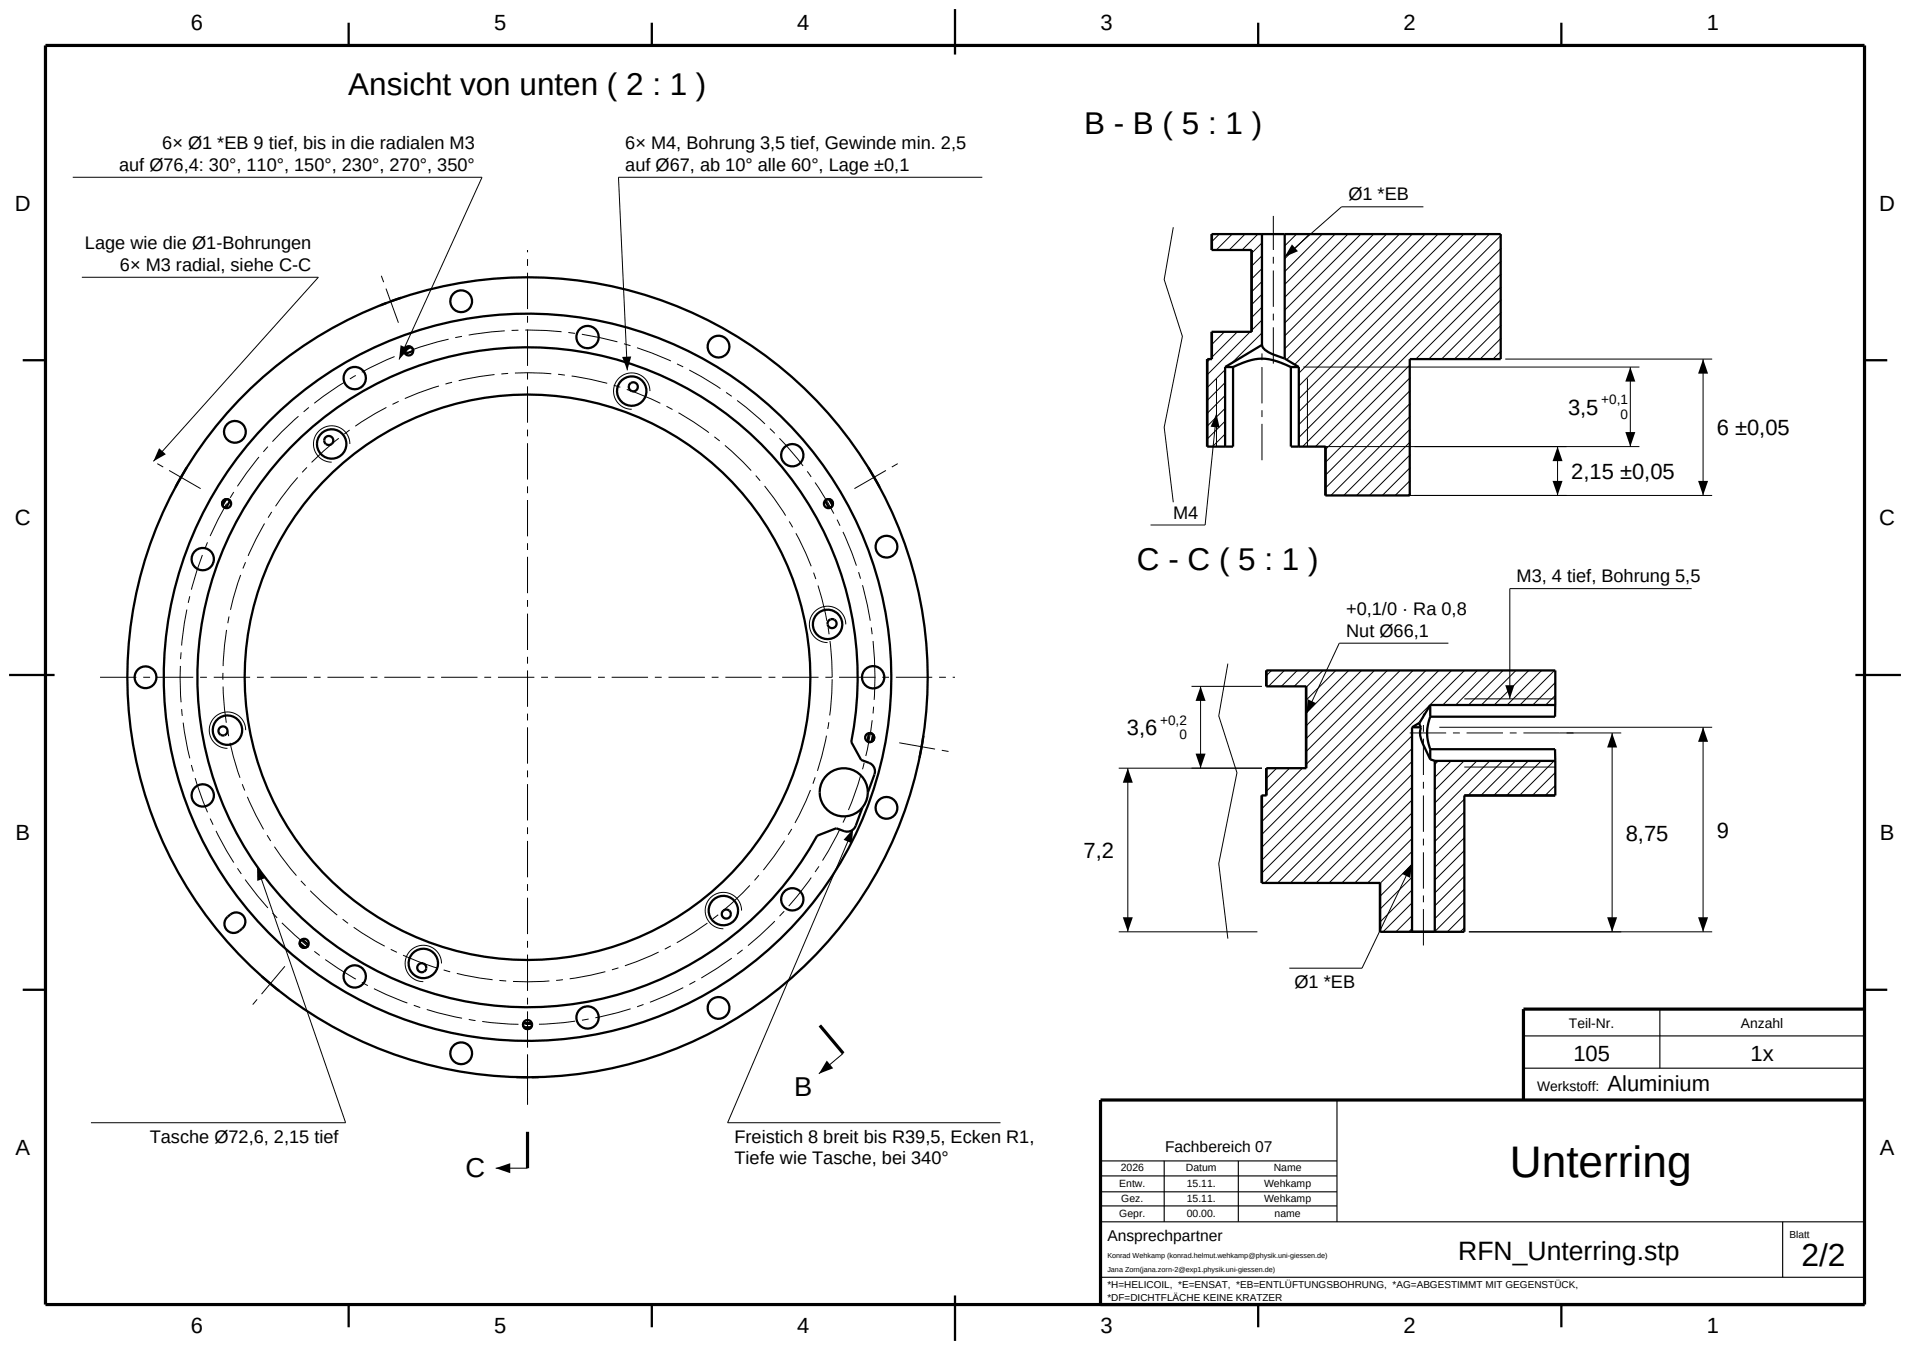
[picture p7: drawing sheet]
<svg xmlns="http://www.w3.org/2000/svg" width="420mm" height="297mm" viewBox="0 0 420 297" stroke-linecap="round" stroke-linejoin="round" font-family="sans-serif">
<path d="M10 10h400v277h-400zM180.3 225.6l5.1 6.1M410 222h-75v20M116 249v8M410 242h-168v45" fill="none" stroke="#000" stroke-width=".7" stroke-linecap="butt"/>
<g fill="none" stroke="#000" stroke-width=".5">
<path d="M76.7 5v5M143.3 5v5M210 2v10M276.7 5v5M343.3 5v5M266.5 51.5v3.5M266.5 51.5h11M266.5 55h8.8v18h-8.8M275.2 55v18M277.5 51.5h5M277.5 51.5v24.4M282.5 51.5h47.5v27.5h-20v30h-18.5"/>
<path d="M282.5 51.5v27.4M5 79.2h5M85 66.6l-1.4 .6M88.2 65.5l-2.3 .8M88.9 76.9v.6M88.9 77.6l.2 .2M90.4 76.4l.5 .7M90.4 76.4a1 1 0 0 0-1.5 .5M90.4 76.4l-1.5 .5M90.9 77.2l-1.9 .5M265.5 79v19.2M266.5 73l-.1 6"/>
<path d="M266.5 73v6h-1M277.5 75.9a3.2 3.2 0 0 0 2.3 2l2.7 1M277.5 75.9l-8.1 4.8M282.5 78.9l3.1 1.8M410 79.2h5M265.5 98.2h3.9M269.4 80.7h1.7M269.4 80.7v17.5M271.1 80.7a12.8 12.8 0 0 1 7.9-1.7l2.7 .8 2.2 .9M271.1 80.7v17.5h-1.7M283.9 80.7v17.5h1.7M283.9 80.7h1.7"/>
<path d="M285.6 98.2h5.9v10.8M285.6 80.7v17.5M291.4 98.2l.1 10.8M41 102.9l-2.4 4.2M48.9 111.2l.4 .5M49.3 111.7l.3 .1M49.7 109.8l.9 .3M49.7 109.8a1 1 0 0 0-.8 1.4M49.7 109.8l-.8 1.4M50.5 110.1l-.6 1.3-.4 .4M181.5 110.1l.9 1.7 .7-.6M181.7 109.9l-.3 .2"/>
<path d="M182.3 109.8a1 1 0 0 1 .8 1.4M182.3 109.8l-.6 .1M182.3 109.8l.8 1.4M191 102.9l2.4 4.2M2 148.5h10M278.5 147.5v3.5M278.5 147.5h63.5v7.6M278.5 151h8.8v18h-8.8M287.2 151v18M310.5 160v45h5v-37.6M310.5 160h2M312.2 159v.4l.3 .6"/>
<path d="M312.2 159l-1.7 1M312.5 160a4.6 4.6 0 0 0 .4 3.6l1.6 3.5M314.5 157.7a9.6 9.6 0 0 0 0 7.1M314.5 155.1v2.6M314.5 155.1h27.5M314.5 155.1l-2.3 3.9M342 155.1l-.1 2.6h-27.4M408 148.5h10M190.8 174.4a5.3 5.3 0 0 0-6.8-5.2 5.3 5.3 0 0 0-2.9 8 5.3 5.3 0 0 0 8.5 .5M190.8 174.4a5.3 5.3 0 0 1-1.2 3.3M190.8 174.4l1.5-4a2 2 0 0 0-1.2-2.6l-1.7-.6-2.2-4a72.6 72.6 0 0 0-87.4-85 72.6 72.6 0 0 0-41.7 114.6 72.6 72.6 0 0 0 121.6-8.9l4.2-1.7a3.2 3.2 0 0 0 3.7 .3l.6-.8 1.4-4M191.1 161.3h.3"/>
<path d="M191.2 161.3l-.4 1.9M191.4 161.3l.6 .3M191.7 163.2h-.9M192 161.6a1 1 0 0 1-.3 1.6M192 161.6l-.3 1.6M203.1 161.9l-.9 4.8M277.5 175v19.2M278.5 169l-.1 6M278.5 169v6h-1M314.5 164.8v2.3M314.5 167.1l1 .3M314.5 164.8h27.4l.1 2.6"/>
<path d="M315.5 167.4h26.5M342 167.4v7.6h-20v30h-18.5M277.5 194.2h26v10.8M303.4 194.2l.1 10.8M5 217.7h5M50.1 201.7a2.09 2.09 0 0 1 2.9-.7 2.09 2.09 0 0 1 .6 2.9 2.5 2.5 0 0 1-3.4 1 2.02 2.02 0 0 1-.1-3.2zM57.6 214.8l3.7 3.2M65.9 207.5a1 1 0 0 0 1.2 1M65.9 207.5l1.2 1M66.3 206.7l1.2 .9 .3 .4M66.4 206.7l-.5 .8M67.7 208.2l-.6 .3"/>
<path d="M67.8 207.9l-.1 .3M410 217.7h5M113.5 237h2.5M115.2 226a1 1 0 0 0 1.6 0M115.2 226h1.6M117 225.1v.3M117 225.2l-2-.1 .2 .9M117 225.4l-.2 .6M118.5 237h-1.6M76.7 287v5M143.3 287v5M210 285v10"/>
<path d="M276.7 287v5M343.3 287v5"/>
<circle cx="89.9" cy="77.2" r="1"/>
<circle cx="101.4" cy="66.3" r="2.4"/>
<circle cx="129.2" cy="74.2" r="2.46"/>
<circle cx="158" cy="76.3" r="2.4"/>
<circle cx="51.7" cy="95" r="2.4"/>
<circle cx="72.3" cy="96.9" r="1"/>
<circle cx="72.9" cy="97.7" r="3.2"/>
<circle cx="78" cy="83.2" r="2.46"/>
<circle cx="138.9" cy="86" r="3.2"/>
<circle cx="139.3" cy="85.1" r="1"/>
<circle cx="49.8" cy="110.8" r="1"/>
<circle cx="174.2" cy="100.1" r="2.46"/>
<circle cx="182.2" cy="110.8" r="1"/>
<circle cx="44.6" cy="123" r="2.46"/>
<circle cx="182" cy="137.4" r="3.2"/>
<circle cx="183" cy="137.2" r="1"/>
<circle cx="194.9" cy="120.3" r="2.4"/>
<circle cx="32" cy="149" r="2.4"/>
<circle cx="116" cy="149" r="88"/>
<circle cx="116" cy="149" r="80"/>
<circle cx="116" cy="149" r="62.2"/>
<circle cx="192" cy="149" r="2.46"/>
<circle cx="44.6" cy="175" r="2.46"/>
<circle cx="49" cy="160.8" r="1"/>
<circle cx="50" cy="160.6" r="3.2"/>
<circle cx="191.2" cy="162.3" r="1"/>
<circle cx="194.9" cy="177.7" r="2.4"/>
<circle cx="174.2" cy="197.9" r="2.46"/>
<circle cx="66.9" cy="207.5" r="1"/>
<circle cx="78" cy="214.8" r="2.46"/>
<circle cx="92.7" cy="212.9" r="1"/>
<circle cx="93.1" cy="212" r="3.2"/>
<circle cx="159.1" cy="200.3" r="3.2"/>
<circle cx="159.7" cy="201.1" r="1"/>
<circle cx="101.4" cy="231.7" r="2.4"/>
<circle cx="116" cy="225.4" r="1"/>
<circle cx="129.2" cy="223.8" r="2.46"/>
<circle cx="158" cy="221.7" r="2.4"/>
</g>
<g fill="none" stroke="#000" stroke-width=".25">
<path d="M335 235h75M335 227.9h75M365 222v13M242 258.7h52M242 255.4h52M256 255.4v13.4M272.3 255.4v13.4M294 242v26.8M242 268.8h168M242 265.3h52M242 262.2h52M392 268.8v12.2"/>
<path d="M242 281h168"/>
</g>
<g fill="none" stroke="#000" stroke-width=".22" stroke-dasharray="8 1.5 1.5 1.5" stroke-linecap="butt">
<path d="M87.6 71l-4.1-11.3M280 80v-32.5M44.1 107.5l-10.4-6M187.9 107.5l10.4-6M277.5 101.2v-28.3M22 149h188M183 149a67 67 0 0 0-99.5-58.6 67 67 0 0 0-3 115.4 67 67 0 0 0 102.4-53.3l.1-3.5M192.4 149a76.4 76.4 0 0 0-113.4-66.8 76.4 76.4 0 0 0-3.5 131.6 76.4 76.4 0 0 0 116.8-60.8l.1-4M197.7 163.4l11.9 2.1M310 161.2h36M62.6 212.6l-7.7 9.2M313 208v-51"/>
<path d="M116 232v12M116 243v-188"/>
</g>
<g fill="none" stroke="#000" stroke-width=".22">
<path d="M16 39h90l-18.2 40.1M216 39h-80l1.9 42.5M258 50l-2 11.5 4 12.5-4 20 2 16.5M268.1 51.5l-1.6 1.6M271 51.5l-3.5 3.5M273.8 51.5l-3.5 3.5M276.6 51.5l-3.5 3.5M277.5 59.1l-2.2 2.2M277.5 56.3l-2.2 2.2M277.5 53.4l-2.2 2.3M285.1 51.5l-2.6 2.6M287.9 51.5l-5.4 5.4"/>
<path d="M290.8 51.5l-8.3 8.3M293.6 51.5l-11.1 11.1M296.4 51.5l-13.9 13.9M299.2 51.5l-16.7 16.7M302.1 51.5l-19.6 19.6M304.9 51.5l-22.4 22.4M307.7 51.5l-25.2 25.2M310.6 51.5l-27.7 27.6M313 45.5h-18l-12.5 11M313.4 51.5l-28.7 28.7M316.2 51.5l-30.6 30.6M319 51.5l-33.4 33.4"/>
<path d="M321.9 51.5l-36.3 36.3M324.7 51.5l-39.1 39.1M327.5 51.5l-41.9 41.9M330 57.5l-40.7 40.7M330 54.7l-43.6 43.5M330 51.9l-44.4 44.3M18 61h52l-36.3 40.5M266.1 79l-.6 .6M269.3 73l-2.8 2.8M272.1 73l-5.6 5.6M274.9 73l-9.4 9.4M277.5 73.2l-6.6 6.7"/>
<path d="M277.5 70.4l-2.2 2.3M277.5 67.6l-2.2 2.2M277.5 64.8l-2.2 2.2M277.5 61.9l-2.2 2.3M330 77.3l-1.7 1.7M330 74.5l-4.5 4.5M330 71.7l-7.3 7.3M330 68.8l-10.2 10.2M330 66l-13 13M330 63.2l-15.8 15.8M330 60.3l-18.7 18.7M331 79h45.5"/>
<path d="M374.5 79v30M76.9 97.7a4 4 0 0 0-4-4 4 4 0 0 0-4 4 4 4 0 0 0 4 4M142.9 86a4 4 0 0 0-4-4 4 4 0 0 0-4 4 4 4 0 0 0 4 4M267.5 83.2v15M267.5 91l-2.5 24.5h-12M269.4 95.5l-2.8 2.7M269.4 92.7l-3.9 3.9M269.4 89.8l-3.9 3.9M269.4 87l-3.9 3.9M269.4 84.2l-3.9 3.9M269.4 81.3l-3.9 3.9M286.6 98.2h73.9"/>
<path d="M286.6 80.7h73.9M287.5 83.2v15M310 97.3l-11.7 11.7M310 94.5l-14.5 14.5M310 91.7l-17.3 17.3M310 88.8l-18.5 18.5M310 86l-18.5 18.5M310 83.2l-18.5 18.5M310 80.3l-18.5 18.5M342.5 98.2v10.8M358.5 80.7v17.5M292.5 109h84"/>
<path d="M310 108.6l-.4 .4M310 105.8l-3.2 3.2M310 103l-6 6M310 100.1l-8.9 8.9M186 137.4a4 4 0 0 0-4-4 4 4 0 0 0-4 4 4 4 0 0 0 4 4M372 129.5h-40v24.2M262 151h15.5M264 151v18M270 146l-2 11.5 4 12.5-4 20 2 16.5M279.6 147.5l-1.1 1.1M282.4 147.5l-3.5 3.5M285.3 147.5l-3.5 3.5"/>
<path d="M288.1 147.5l-3.5 3.5M290.9 147.5l-3.6 3.7M293.7 147.5l-6.4 6.5M296.6 147.5l-9.3 9.3M299.4 147.5l-12.1 12.2M302.2 147.5l-14.9 15M305.1 147.5l-17.8 17.8M307.9 147.5l-20.6 20.6M310.7 147.5l-33.2 33.2M313.5 147.5l-36 36M316.4 147.5l-38.9 38.9M316.5 160h60"/>
<path d="M318.5 141.5h-24l-7.2 15.5M319.2 147.5l-41.7 41.7M322 153.7h20M322 147.5l-44.5 44.5M324.9 147.5l-7.6 7.6M327.7 147.5l-7.6 7.6M330.5 147.5l-7.6 7.6M333.3 147.5l-7.6 7.6M336.2 147.5l-7.6 7.6M339 147.5l-7.6 7.6M341.8 147.5l-7.6 7.6M342 153l-2.1 2.1"/>
<path d="M342 150.2l-4.9 4.9M374.5 160v45M54 160.6a4 4 0 0 0-4-4 4 4 0 0 0-4 4 4 4 0 0 0 4 4M246 169h31.5M248 169v36M277.6 175l-.1 .1M280.7 169l-2.2 2.2M283.6 169l-5.1 5.1M286.4 169l-8.9 8.9M310.5 178.8l-15.4 15.4M310.5 176l-18.2 18.2M310.5 173.2l-21.1 21"/>
<path d="M310.5 170.3l-23.9 23.9M310.5 167.5l-26.7 26.7M310.5 164.7l-29.6 29.5M310.5 161.9l-32.4 32.3M316.3 167.4l-.8 .8M319.1 167.4l-3.6 3.6M321.9 167.4l-6.4 6.4M322 178.6l-6.5 6.5M322 175.8l-6.5 6.5M322 168.7h20M324.8 167.4l-9.3 9.3M327.6 167.4l-12.1 12.1"/>
<path d="M330.4 167.4l-7.6 7.6M333.2 167.4l-7.6 7.6M336.1 167.4l-7.6 7.6M338.9 167.4l-7.6 7.6M341.7 167.4l-7.6 7.6M342 172.8l-2.2 2.2M342 170l-5 5M343 161.2h13.5M354.5 161.2v43.8M56.5 190.6l19.5 56.4h-56M187.6 182.4l-27.6 64.6h60M310.5 198.6l-6.4 6.4"/>
<path d="M310.5 195.8l-7 7M310.5 193l-7 7M310.5 190.1l-7 7M310.5 187.3l-7 7M310.5 184.5l-9.8 9.7M310.5 181.7l-12.6 12.5M310.5 190l-11 23h-16M322 198.4l-6.5 6.5M322 195.6l-6.5 6.5M322 192.8l-6.5 6.5M322 190l-6.5 6.5M322 187.1l-6.5 6.5"/>
<path d="M322 184.3l-6.5 6.5M322 181.5l-6.5 6.5M97.1 212a4 4 0 0 0-4-4 4 4 0 0 0-4 4 4 4 0 0 0 4 4M163.1 200.3a4 4 0 0 0-4-4 4 4 0 0 0-4 4 4 4 0 0 0 4 4M246 205h30.5M310.5 204.3l-.7 .7M310.5 201.5l-3.5 3.5M322 204.1l-.9 .9M322 201.3l-3.7 3.7M323 205h53.5M185.4 231.7l-5.3 4.5M109 257h7"/>
</g>
<g fill="#000">
<path d="M284.1 53.8l1.3 1.5-2.9 1.2zM88.1 75.9l1.8 .9-2.1 2.3zM374.5 79l1.1 3.2h-2.2zM136.8 78.5l2-.1-.9 3.1zM267.5 91l.7 3.1-2-.2zM342.5 98.2l1.1 3.2h-2.2zM357.4 95h2.2l-1.1 3.2zM358.5 80.7l1.1 3.2h-2.2zM35 98.6l1.5 1.3-2.8 1.6zM341.4 105.8h2.2l-1.1 3.2zM373.4 105.8h2.2l-1.1 3.2zM264 151l1.1 3.2h-2.2z"/>
<path d="M287.6 153.9l1.8 .8-2.1 2.3zM331 150.7h2l-1 3zM374.5 160l1.1 3.2h-2.2zM248 169l1.1 3.2h-2.2zM262.9 165.8h2.2l-1.1 3.2zM354.5 161.2l1.1 3.2h-2.2zM56.5 190.6l2 2.6-1.9 .6zM187.6 182.4l-.3 3.1-1.8-.7zM310.5 190l-.4 3.1-1.8-.8zM246.9 201.8h2.2l-1.1 3.2zM353.4 201.8h2.2l-1.1 3.2zM373.4 201.8h2.2l-1.1 3.2z"/>
<path d="M181.8 233.3l1.4 1.7-3.1 1.2zM109 257l3.2-1.1v2.2z"/>
</g>
<text font-size="9.7" x="332" y="259">Unterring</text>
<text font-size="7" x="396.1" y="278.6">2/2</text>
<g font-size="6.9">
<text x="76.6" y="21">Ansicht von unten ( 2 : 1 )</text>
<text x="238.4" y="29.5">B - B ( 5 : 1 )</text>
<text x="250" y="125.5">C - C ( 5 : 1 )</text>
</g>
<g font-size="6">
<text x="174.6" y="241.1">B</text>
<text x="102.3" y="259">C</text>
</g>
<text font-size="5.8" x="320.7" y="277.1">RFN_Unterring.stp</text>
<g font-size="4.8">
<text x="42" y="6.6">6</text>
<text x="108.7" y="6.6">5</text>
<text x="175.3" y="6.6">4</text>
<text x="242" y="6.6">3</text>
<text x="308.7" y="6.6">2</text>
<text x="375.3" y="6.6">1</text>
<text x="3.3" y="46.3">D</text>
<text x="413.3" y="46.3">D</text>
<text x="344.8" y="91.3">3,5</text>
<text x="377.5" y="95.8">6 ±0,05</text>
<text x="345.5" y="105.4">2,15 ±0,05</text>
<text x="3.3" y="115.6">C</text>
<text x="413.3" y="115.6">C</text>
<text x="247.8" y="161.8">3,6</text>
<text x="3.4" y="184.8">B</text>
<text x="357.5" y="184.9">8,75</text>
<text x="377.5" y="184.3">9</text>
<text x="413.4" y="184.8">B</text>
<text x="238.3" y="188.8">7,2</text>
<text x="346" y="233.4">105</text>
<text x="384.9" y="233.4">1x</text>
<text x="353.5" y="240">Aluminium</text>
<text x="3.4" y="254.1">A</text>
<text x="413.4" y="254.1">A</text>
<text x="42" y="293.2">6</text>
<text x="108.7" y="293.2">5</text>
<text x="175.3" y="293.2">4</text>
<text x="242" y="293.2">3</text>
<text x="308.7" y="293.2">2</text>
<text x="375.3" y="293.2">1</text>
</g>
<g font-size="4">
<text x="35.7" y="32.8">6× Ø1 *EB 9 tief, bis in die radialen M3</text>
<text x="137.5" y="32.8">6× M4, Bohrung 3,5 tief, Gewinde min. 2,5</text>
<text x="26.2" y="37.6">auf Ø76,4: 30°, 110°, 150°, 230°, 270°, 350°</text>
<text x="137.5" y="37.6">auf Ø67, ab 10° alle 60°, Lage ±0,1</text>
<text x="296.5" y="44.1">Ø1 *EB</text>
<text x="18.7" y="54.8">Lage wie die Ø1-Bohrungen</text>
<text x="26.4" y="59.6">6× M3 radial, siehe C-C</text>
<text x="257.9" y="114.1">M4</text>
<text x="333.5" y="128.1">M3, 4 tief, Bohrung 5,5</text>
<text x="296" y="135.2">+0,1/0 · Ra 0,8</text>
<text x="296" y="140.1">Nut Ø66,1</text>
<text x="284.7" y="217.4">Ø1 *EB</text>
<text x="32.9" y="251.4">Tasche Ø72,6, 2,15 tief</text>
<text x="161.5" y="251.4">Freistich 8 breit bis R39,5, Ecken R1,</text>
<text x="161.5" y="256.2">Tiefe wie Tasche, bei 340°</text>
</g>
<g font-size="3.4">
<text x="256.2" y="253.4">Fachbereich 07</text>
<text x="243.5" y="273">Ansprechpartner</text>
</g>
<g font-size="3.1">
<text x="345" y="226.2">Teil-Nr.</text>
<text x="382.8" y="226.2">Anzahl</text>
<text x="338" y="240">Werkstoff:</text>
</g>
<g font-size="3">
<text x="352.1" y="89">+0,1</text>
<text x="356.3" y="92.1">0</text>
<text x="255.1" y="159.5">+0,2</text>
<text x="259.3" y="162.6">0</text>
</g>
<g font-size="2.3">
<text x="246.4" y="257.7">2026</text>
<text x="260.8" y="257.7">Datum</text>
<text x="280.1" y="257.7">Name</text>
<text x="246.1" y="261.1">Entw.</text>
<text x="261" y="261.1">15.11.</text>
<text x="278" y="261.1">Wehkamp</text>
<text x="246.1" y="267.7">Gepr.</text>
<text x="246.6" y="264.4">Gez.</text>
<text x="261" y="264.4">15.11.</text>
<text x="261" y="267.7">00.00.</text>
<text x="278" y="264.4">Wehkamp</text>
<text x="280.3" y="267.7">name</text>
</g>
<g font-size="2.2">
<text x="393.5" y="272.4">Blatt</text>
<text x="243.5" y="283.3">*H=HELICOIL, *E=ENSAT, *EB=ENTLÜFTUNGSBOHRUNG, *AG=ABGESTIMMT MIT GEGENSTÜCK,</text>
<text x="243.5" y="286.2">*DF=DICHTFLÄCHE KEINE KRATZER</text>
</g>
<g font-size="1.6">
<text x="243.5" y="276.8">Konrad Wehkamp (konrad.helmut.wehkamp@physik.uni-giessen.de)</text>
<text x="243.5" y="279.8">Jana Zorn(jana.zorn-2@exp1.physik.uni-giessen.de)</text>
</g>
</svg>
